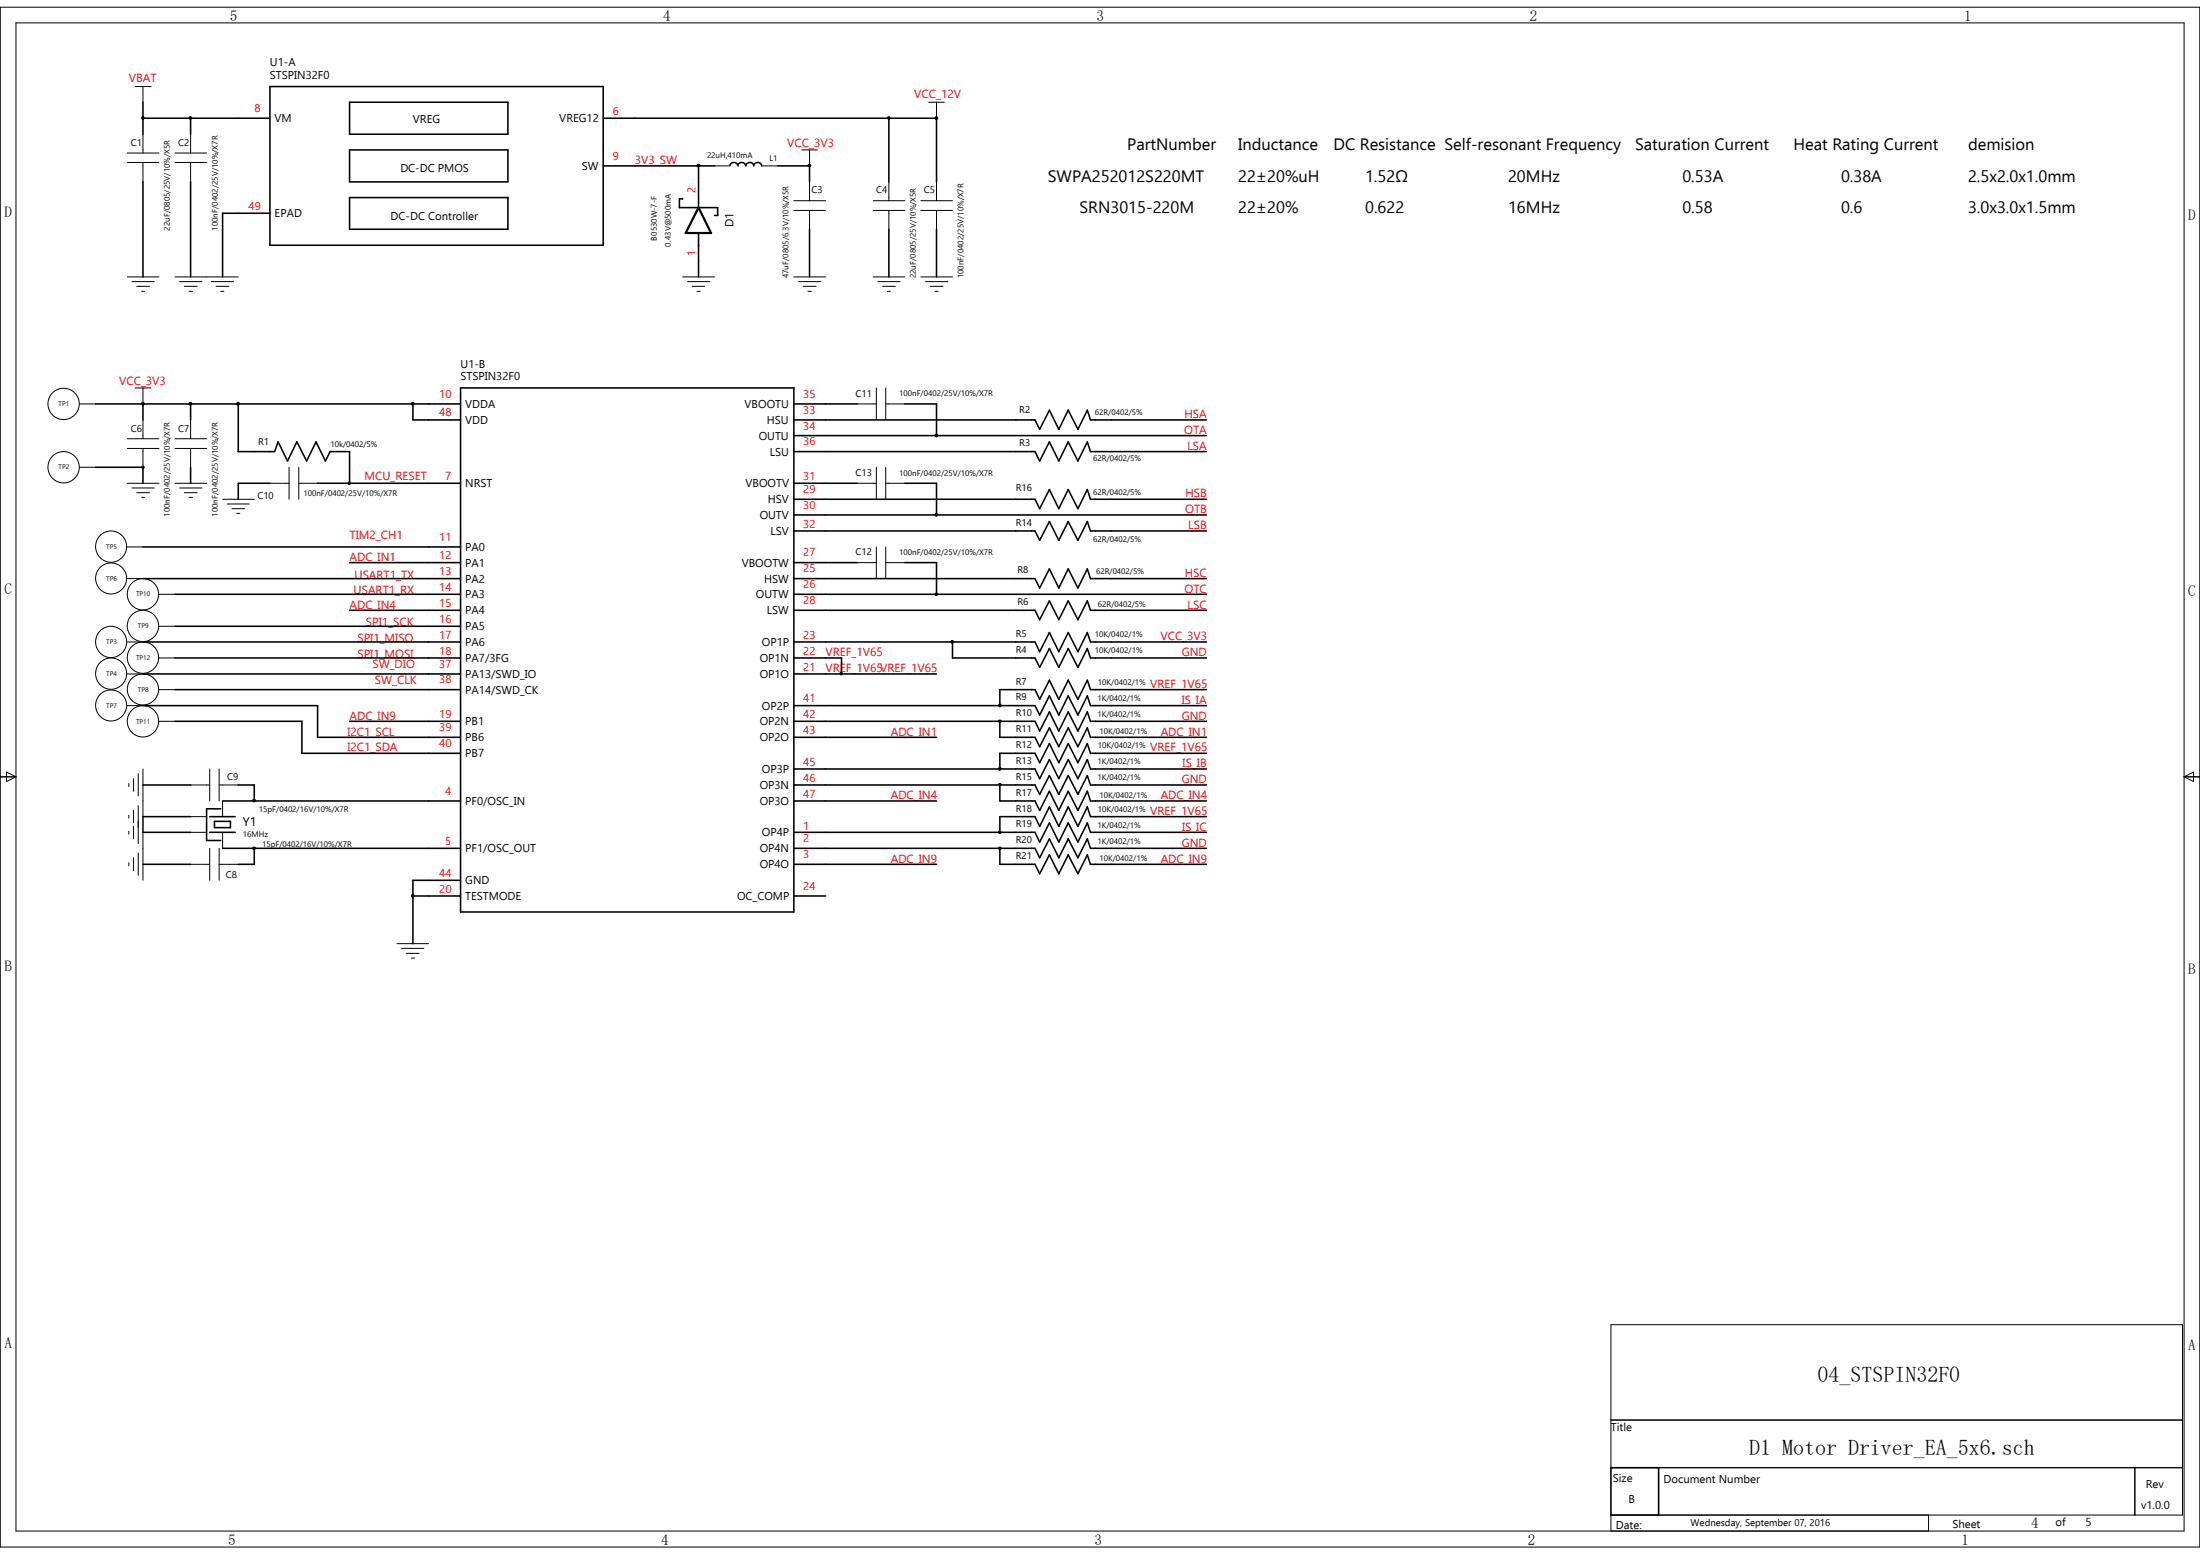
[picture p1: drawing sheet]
<svg xmlns="http://www.w3.org/2000/svg" width="297mm" height="210mm" viewBox="0 0 297 210" stroke-linecap="round" stroke-linejoin="round" font-family="sans-serif">
<g fill="none" stroke="#000" stroke-width=".21">
<path d="M19.3 16h17.1M19.3 13.8v4.3M25.7 16v2.1M36.4 11.7h45v21.4h-45zM47.2 13.8h21.4v4.3h-21.4zM81.4 16h45M120 16v8.6M126.4 16h.1M126.4 16v8.6M19.3 24.6v12.8M25.7 24.6v12.8M36.4 28.8h-6.3v8.6"/>
<path d="M47.2 20.2h21.4v4.4h-21.4zM47.2 26.7h21.4v4.2h-21.4zM81.4 22.4h15.1M91.7 26.9v1.1h5.2v1.1h-.4M92.2 26.8h-.5M94.3 22.4v4.3M94.3 26.8v1.2M94.3 31.5v5.9M98.5 22.3a.57 .57 0 0 1 .6-.4 .57 .57 0 0 1 .5 .5M99.6 22.3a.57 .57 0 0 1 .6-.4 .57 .57 0 0 1 .5 .5M100.7 22.3a.54 .54 0 0 1 .6-.4 .54 .54 0 0 1 .5 .5M101.8 22.3a.54 .54 0 0 1 .5-.4 .54 .54 0 0 1 .5 .5"/>
<path d="M105 22.4h4.3M109.3 22.4h.1M109.3 22.4v2.2M109.3 30.9v6.5M120 30.9v6.5M126.4 30.9v6.5M12.9 54.5h49.3M19.3 54.5h.1M19.3 54.5v2.2M25.7 54.5v2.2M32.2 54.5v6.5h4.9l.4-1.4 1.3 2.6 1.3-2.6 1.3 2.6 1.3-2.6 1.2 2.6 .7-1.2h2.6v4.2M55.7 54.5v2.2h6.5"/>
<path d="M62.2 52.4h45v70.7h-45zM107.2 54.5h8.5M107.2 56.7h32.5l.7 1.3 1.3-2.6 1.3 2.6 1.2-2.6 1.3 2.6 1.3-2.6 .4 1.3h15.7M107.2 58.8h55.7M122.2 54.5h4.2v4.3M12.9 63.1h6.4M19.3 63.1h.1M19.3 73.8h42.9M19.3 78.1h42.9M19.3 63.1v2.1M25.7 63.1v2.1M36.4 65.2h-4.2v2.2"/>
<path d="M42.9 65.2h19.3M47.2 75.9h15M107.2 61h32.5l.7 1.2 1.3-2.6 1.3 2.6 1.2-2.6 1.3 2.6 1.3-2.6 .4 1.4h15.7M107.2 65.2h8.5M107.2 75.9h8.5M107.2 78.1h32.5l.7 1.3 1.3-2.6 1.3 2.6 1.2-2.6 1.3 2.6 1.3-2.6 .4 1.3h15.7M107.2 67.4h32.5l.7 1.3 1.3-2.6 1.3 2.6 1.2-2.6 1.3 2.6 1.3-2.6 .4 1.3h15.7M107.2 69.5h55.7M107.2 71.7h32.5l.7 1.2 1.3-2.5 1.3 2.5 1.2-2.5 1.3 2.5 1.3-2.5 .4 1.3h15.7M122.2 65.2h4.2v4.3M122.2 75.9h4.2v4.3M19.3 86.7h42.9"/>
<path d="M19.3 91h42.9M19.3 95.2h23.6v4.3h19.3M23.6 80.2h38.6M23.6 84.5h38.6M23.6 88.8h38.6M23.6 97.4h17.2v4.3h21.4M23.6 93.1h38.6M47.2 82.4h15M47.2 97.4h15M107.2 80.2h55.7M107.2 82.4h32.5l.7 1.3 1.3-2.6 1.3 2.6 1.2-2.6 1.3 2.6 1.3-2.6 .4 1.3h15.7M107.2 86.7h32.5l.7 1.3 1.3-2.6 1.3 2.6 1.2-2.6 1.3 2.6 1.3-2.6 .4 1.3h15.7"/>
<path d="M107.2 88.8h6.4v2.2M107.2 97.4h32.5l.7 1.3 1.3-2.6 1.3 2.6 1.2-2.6 1.3 2.6 1.3-2.6 .4 1.3h15.7M107.2 91h19.2M107.2 99.5h19.2M107.2 95.2h32.5l.7 1.3 1.3-2.6 1.3 2.6 1.2-2.6 1.3 2.6 1.3-2.6 .4 1.3h15.7M128.6 86.7v2.1h11.1l.7 1.3 1.3-2.6 1.3 2.6 1.2-2.6 1.3 2.6 1.3-2.6 .4 1.3h15.7M135 97.4v2.1h4.7l.7 1.3 1.3-2.5 1.3 2.5 1.2-2.5 1.3 2.5 1.3-2.5 .4 1.2h15.7M162.9 93.1h-15.7l-.4-1.3-1.3 2.6-1.3-2.6-1.2 2.6-1.3-2.6-1.3 2.6-.7-1.3h-4.7v2.1M19.3 110.2h6.4M19.3 112.4h6.4M19.3 116.7h6.4M19.3 106h6.4"/>
<path d="M28.3 110.2h3.4M28.3 112.4h3.4M29 110.9h2.1v.8h-2.1zM29.8 109.2h-1.9v4.3h1.9M30.1 114.5h32.1M30.1 108.1h32.1M32.2 106h2.1v2.1M34.3 114.5v2.2h-2.1M62.2 118.8h-6.5v8.6M107.2 112.4h32.5l.7 1.3 1.3-2.6 1.3 2.6 1.2-2.6 1.3 2.6 1.3-2.6 .4 1.3h15.7M107.2 114.5h32.5l.7 1.3 1.3-2.6 1.3 2.6 1.2-2.6 1.3 2.6 1.3-2.6 .4 1.3h15.7M107.2 116.7h19.2"/>
<path d="M107.2 108.1h19.2M107.2 103.8h32.5l.7 1.3 1.3-2.6 1.3 2.6 1.2-2.6 1.3 2.6 1.3-2.6 .4 1.3h15.7M107.2 106h32.5l.7 1.2 1.3-2.5 1.3 2.5 1.2-2.5 1.3 2.5 1.3-2.5 .4 1.3h15.7M135 114.5v2.2h4.7l.7 1.2 1.3-2.5 1.3 2.5 1.2-2.5 1.3 2.5 1.3-2.5 .4 1.3h15.7M135 106v2.1h4.7l.7 1.3 1.3-2.6 1.3 2.6 1.2-2.6 1.3 2.6 1.3-2.6 .4 1.3h15.7M162.9 110.2h-15.7l-.4-1.3-1.3 2.6-1.3-2.6-1.2 2.6-1.3-2.6-1.3 2.6-.7-1.3h-4.7v2.2M162.9 101.7h-15.7l-.4-1.3-1.3 2.6-1.3-2.6-1.2 2.6-1.3-2.6-1.3 2.6-.7-1.3h-4.7v2.1M55.7 120.9h6.5M107.2 120.9h4.3M217.5 198.1h6.4v6.4h-6.4z"/>
</g>
<g fill="none" stroke="#000" stroke-width=".14">
<path d="M0 1h297v207.8h-297zM2.2 3.1h292.7v203.6h-292.7zM18.2 11.7h2.2M19.2 15.8h.2v.3h-.1h-.1zM19.3 11.7v2.1M19.3 18.1v2.6M25.6 15.8h.2v.3h-.1h-.1zM25.7 18.1v2.6M119.9 15.8h.2v.3h-.1h-.1zM125.4 13.8h2.1M126.3 15.8h.3v.3h-.2h-.1zM126.4 13.8v2.2"/>
<path d="M17.2 21.9h4.3M17.2 20.7h4.3M17.2 37.4h4.3M17.8 38h3M18.5 38.7h1.7M19.1 39.3h.4M19.3 21.9v2.7M23.6 21.9h4.3M23.6 20.7h4.3M23.6 37.4h8.6M24.3 38h3M24.9 38.7h1.7"/>
<path d="M25.5 39.3h.5M25.7 21.9v2.7M28.5 38h3M29.2 38.7h1.7M29.8 39.3h.4M92.2 37.4h4.3M92.8 38h3M93.5 38.7h1.7M94.1 39.3h.4M94.2 22.2h.2v.3h-.2zM96.5 22.4h2.1M102.9 22.4h2.1"/>
<path d="M107.2 28.4h4.3M107.2 27.1h4.3M107.2 37.4h4.3M107.8 38h3M108.2 20.2h2.2M108.5 38.7h1.7M109.1 39.3h.5M109.1 22.2h.3v.3h-.3zM109.3 20.2v2.2M109.3 24.6v2.5M109.3 28.4v2.5M117.9 28.4h4.3"/>
<path d="M117.9 27.1h4.3M117.9 37.4h4.3M118.5 38h3M119.2 38.7h1.7M119.8 39.3h.4M120 24.6v2.5M120 28.4v2.5M124.3 28.4h4.3M124.3 27.1h4.3M124.3 37.4h4.3M125 38h3M125.6 38.7h1.7"/>
<path d="M126.2 39.3h.5M126.4 24.6v2.5M126.4 28.4v2.5M10.7 54.5h2.2M17.2 59.2h4.3M18.2 52.4h2.2M19.2 54.4h.2v.2l-.1 .1-.1-.1zM19.3 52.4v2.1M19.3 56.7v2.5M23.6 59.2h4.3M25.6 54.4h.2v.2l-.1 .1-.1-.1zM25.7 56.7v2.5"/>
<path d="M32 54.4h.3v.2l-.2 .1-.1-.1zM55.6 54.4h.3v.2l-.2 .1-.1-.1zM115.7 54.5h2.6M118.3 52.4v4.3M119.6 52.4v4.3M119.6 54.5h2.6M126.3 58.6h.3v.3l-.2 .1-.1-.1zM10.7 63.1h2.2M17.2 60.5h4.3M17.2 65.2h4.3M17.2 73.8h2.1M17.2 78.1h2.1"/>
<path d="M17.8 65.9h3M18.5 66.5h1.7M19.1 67.1h.4M19.2 62.9h.2v.3h-.2zM19.3 60.5v2.6M23.6 60.5h4.3M23.6 65.2h4.3M24.3 65.9h3M24.9 66.5h1.7M25.5 67.1h.5M25.7 60.5v2.6M30.1 67.4h4.2"/>
<path d="M30.7 68h3M31.3 68.7h1.7M32 69.3h.4M36.4 65.2h2.6M39 63.1v4.3M40.3 63.1v4.3M40.3 65.2h2.6M47 65.1h.3v.3h-.3zM115.7 65.2h2.6M115.7 75.9h2.6M118.3 63.1v4.3M118.3 73.8v4.3"/>
<path d="M119.6 65.2h2.6M119.6 63.1v4.3M119.6 73.8v4.3M119.6 75.9h2.6M126.3 69.4h.3v.2l-.2 .1-.1-.1zM17.2 95.2h2.1M17.2 86.7h2.1M17.2 91h2.1M21.5 93.1h2.1M21.5 80.2h2.1M21.5 84.5h2.1M21.5 88.8h2.1"/>
<path d="M21.5 97.4h2.1M113.4 90.8h.3v.2h-.3zM126.3 80.1h.3v.2h-.3zM128.4 86.5h.3v.3h-.1h-.2zM134.9 97.2h.2v.3h-.2zM134.9 95.1h.2v.2l-.1 .1-.1-.1zM0 104.9h2.2M.9 104.2l1.3 .7-1.3 .6zM17.4 105.7v.5M17.4 110v.4M17.4 112.2v.4M17.4 116.5v.4"/>
<path d="M18 105.1v1.7M18 109.4v1.7M18 111.5v1.7M18 115.8v1.7M18.7 104.4v3M18.7 108.8v5.1M18.7 115.1v3.1M19.3 103.8v15M25.7 112.4h2.2M25.7 110.2h2.2M25.7 116.7h2.6M25.7 106h2.6"/>
<path d="M28.3 103.8v4.3M28.3 114.5v4.3M29.6 103.8v4.3M29.6 114.5v4.3M29.6 116.7h2.6M29.6 106h2.6M30.1 108.1v2.1M30.1 112.4v2.1M34.2 107.9h.2v.3h-.2zM34.2 114.4h.2v.2h-.2zM134.9 105.8h.2v.2h-.2zM134.9 103.6h.2v.3l-.1 .1-.1-.1z"/>
<path d="M134.9 114.4h.2v.2h-.2zM134.9 112.2h.2v.3h-.2zM294.9 104.9h2.1M294.9 104.9l1.3-.7v1.3zM53.6 127.4h4.3M54.2 128h3M54.9 128.7h1.7M55.5 129.3h.5M55.6 120.8h.3v.2l-.2 .1-.1-.1zM217.5 191.7h77.2M223.9 198.1v6.4M288.2 198.1v6.4"/>
<path d="M294.7 198.1h-77.2v-19.3h77.2v25.7h-77.2v2.2M260.4 204.5v2.2"/>
<circle cx="8.6" cy="54.5" r="2.12"/>
<circle cx="8.6" cy="63.1" r="2.12"/>
<circle cx="15" cy="73.8" r="2.11"/>
<circle cx="15" cy="78.1" r="2.1"/>
<circle cx="15" cy="90.9" r="2.11"/>
<circle cx="15" cy="86.7" r="2.11"/>
<circle cx="15" cy="95.2" r="2.1"/>
<circle cx="19.3" cy="80.2" r="2.12"/>
<circle cx="19.3" cy="97.4" r="2.12"/>
<circle cx="19.3" cy="84.5" r="2.12"/>
<circle cx="19.3" cy="88.8" r="2.12"/>
<circle cx="19.3" cy="93.1" r="2.11"/>
</g>
<path d="M94.3 28l1.7 3.5h-3.4z" fill="none" stroke="#000" stroke-width=".3"/>
<g fill="#000">
<path d="M19.2 15.8h.2v.3h-.1h-.1z" fill-rule="evenodd"/>
<path d="M25.6 15.8h.2v.3h-.1h-.1z" fill-rule="evenodd"/>
<path d="M119.9 15.8h.2v.3h-.1h-.1z" fill-rule="evenodd"/>
<path d="M126.3 15.8h.3v.3h-.2h-.1z" fill-rule="evenodd"/>
<path d="M94.2 22.2h.2v.3h-.2z" fill-rule="evenodd"/>
<path d="M109.1 22.2h.3v.3h-.3z" fill-rule="evenodd"/>
<path d="M19.2 54.4h.2v.2l-.1 .1-.1-.1z" fill-rule="evenodd"/>
<path d="M19.2 54.4h.2v.2l-.1 .1-.1-.1z" fill-rule="evenodd"/>
<path d="M25.6 54.4h.2v.2l-.1 .1-.1-.1z" fill-rule="evenodd"/>
<path d="M32 54.4h.3v.2l-.2 .1-.1-.1z" fill-rule="evenodd"/>
<path d="M55.6 54.4h.3v.2l-.2 .1-.1-.1z" fill-rule="evenodd"/>
<path d="M126.3 58.6h.3v.3l-.2 .1-.1-.1z" fill-rule="evenodd"/>
<path d="M19.2 62.9h.2v.3h-.2z" fill-rule="evenodd"/>
<path d="M47 65.1h.3v.3h-.3z" fill-rule="evenodd"/>
<path d="M126.3 69.4h.3v.2l-.2 .1-.1-.1z" fill-rule="evenodd"/>
<path d="M113.4 90.8h.3v.2h-.3z" fill-rule="evenodd"/>
<path d="M126.3 80.1h.3v.2h-.3z" fill-rule="evenodd"/>
<path d="M128.4 86.5h.3v.3h-.1h-.2z" fill-rule="evenodd"/>
<path d="M134.9 97.2h.2v.3h-.2z" fill-rule="evenodd"/>
<path d="M134.9 95.1h.2v.2l-.1 .1-.1-.1z" fill-rule="evenodd"/>
<path d="M34.2 107.9h.2v.3h-.2z" fill-rule="evenodd"/>
<path d="M34.2 114.4h.2v.2h-.2z" fill-rule="evenodd"/>
<path d="M134.9 105.8h.2v.2h-.2z" fill-rule="evenodd"/>
<path d="M134.9 103.6h.2v.3l-.1 .1-.1-.1z" fill-rule="evenodd"/>
<path d="M134.9 114.4h.2v.2h-.2z" fill-rule="evenodd"/>
<path d="M134.9 112.2h.2v.3h-.2z" fill-rule="evenodd"/>
<path d="M55.6 120.8h.3v.2l-.2 .1-.1-.1z" fill-rule="evenodd"/>
</g>
<g font-size="3">
<text x="245.4" y="186.5">04_STSPIN32F0</text>
<text x="236.2" y="196.4">D1 Motor Driver_EA_5x6.sch</text>
</g>
<g font-size="2.2">
<text x="152.2" y="20.2">PartNumber</text>
<text x="167.2" y="20.2">Inductance</text>
<text x="180" y="20.2">DC Resistance Self-resonant Frequency</text>
<text x="220.8" y="20.2">Saturation Current</text>
<text x="242.2" y="20.2">Heat Rating Current</text>
<text x="265.7" y="20.2">demision</text>
<text x="141.5" y="24.6">SWPA252012S220MT</text>
<text x="145.8" y="28.8">SRN3015-220M</text>
<text x="167.2" y="24.6">22±20%uH</text>
<text x="167.2" y="28.8">22±20%</text>
<text x="184.3" y="24.6">1.52Ω</text>
<text x="184.3" y="28.8">0.622</text>
<text x="203.6" y="24.6">20MHz</text>
<text x="203.6" y="28.8">16MHz</text>
<text x="227.2" y="24.6">0.53A</text>
<text x="227.2" y="28.8">0.58</text>
<text x="248.6" y="24.6">0.38A</text>
<text x="248.6" y="28.8">0.6</text>
<text x="265.7" y="28.8">3.0x3.0x1.5mm</text>
<text x="265.7" y="24.6">2.5x2.0x1.0mm</text>
</g>
<g font-size="2">
<text x="31" y="2.9">5</text>
<text x="89.5" y="2.9">4</text>
<text x="148" y="2.9">3</text>
<text x="206.5" y="2.9">2</text>
<text x="265.2" y="2.9">1</text>
<text x=".6" y="29.3">D</text>
<text x="295.4" y="29.6">D</text>
<text x=".6" y="80.2">C</text>
<text x="295.4" y="80.4">C</text>
<text x=".6" y="131">B</text>
<text x="295.4" y="131.4">B</text>
<text x=".6" y="182">A</text>
<text x="295.4" y="182.2">A</text>
<text x="30.8" y="208.6">5</text>
<text x="89.3" y="208.6">4</text>
<text x="147.8" y="208.6">3</text>
<text x="206.3" y="208.6">2</text>
<text x="264.8" y="208.6">1</text>
<text x="274.2" y="206.2">4</text>
</g>
<text font-size="1.7" x="32.8" y="111.5">Y1</text>
<g font-size="1.6" fill="#f00">
<text x="17.4" y="11">VBAT</text>
<text x="123.4" y="13.2">VCC_12V</text>
<text x="85.7" y="22.2">3V3_SW</text>
<text x="106.3" y="19.8">VCC_3V3</text>
<text x="16.1" y="51.9">VCC_3V3</text>
<text x="159.9" y="58.6">OTA</text>
<text x="159.9" y="56.5">HSA</text>
<text x="49.2" y="64.8">MCU_RESET</text>
<text x="160.3" y="60.7">LSA</text>
<text x="160" y="69.3">OTB</text>
<text x="160.1" y="67.1">HSB</text>
<text x="160.4" y="71.5">LSB</text>
<text x="47.2" y="72.8">TIM2_CH1</text>
<text x="47.2" y="75.7">ADC_IN1</text>
<text x="160" y="77.9">HSC</text>
<text x="47.2" y="82.2">ADC_IN4</text>
<text x="47.7" y="80.2">USART1_RX</text>
<text x="47.9" y="78.1">USART1_TX</text>
<text x="159.9" y="80.1">OTC</text>
<text x="160.4" y="82.2">LSC</text>
<text x="48.3" y="88.8">SPI1_MOSI</text>
<text x="48.3" y="86.7">SPI1_MISO</text>
<text x="49.4" y="84.5">SPI1_SCK</text>
<text x="111.5" y="88.6">VREF_1V65</text>
<text x="156.7" y="86.4">VCC_3V3</text>
<text x="159.6" y="88.6">GND</text>
<text x="50.3" y="90.2">SW_DIO</text>
<text x="50.6" y="92.3">SW_CLK</text>
<text x="111.5" y="90.7">VREF_1V65VREF_1V65</text>
<text x="155.3" y="92.9">VREF_1V65</text>
<text x="159.6" y="95">IS_IA</text>
<text x="46.9" y="101.4">I2C1_SDA</text>
<text x="46.9" y="99.3">I2C1_SCL</text>
<text x="47.2" y="97.2">ADC_IN9</text>
<text x="120.3" y="99.3">ADC_IN1</text>
<text x="155.3" y="101.4">VREF_1V65</text>
<text x="156.7" y="99.3">ADC_IN1</text>
<text x="159.6" y="97.2">GND</text>
<text x="120.3" y="107.9">ADC_IN4</text>
<text x="156.7" y="107.9">ADC_IN4</text>
<text x="159.6" y="105.7">GND</text>
<text x="159.7" y="103.6">IS_IB</text>
<text x="155.3" y="110">VREF_1V65</text>
<text x="159.6" y="112.2">IS_IC</text>
<text x="120.3" y="116.5">ADC_IN9</text>
<text x="156.7" y="116.5">ADC_IN9</text>
<text x="159.6" y="114.3">GND</text>
</g>
<text font-size="1.6" x="99.1" y="30.7" transform="rotate(-90 99.1 30.7)">D1</text>
<g font-size="1.5">
<text x="36.4" y="8.9">U1-A</text>
<text x="36.4" y="10.6">STSPIN32F0</text>
<text x="37.1" y="16.5">VM</text>
<text x="55.7" y="16.6">VREG</text>
<text x="75.5" y="16.5">VREG12</text>
<text x="54.1" y="23.2">DC-DC PMOS</text>
<text x="78.6" y="22.9">SW</text>
<text x="37.1" y="29.3">EPAD</text>
<text x="52.7" y="29.7">DC-DC Controller</text>
<text x="62.2" y="49.6">U1-B</text>
<text x="62.2" y="51.4">STSPIN32F0</text>
<text x="62.8" y="57.2">VDD</text>
<text x="62.8" y="55.1">VDDA</text>
<text x="100.5" y="55.1">VBOOTU</text>
<text x="102.4" y="59.4">OUTU</text>
<text x="103.5" y="57.2">HSU</text>
<text x="62.8" y="65.8">NRST</text>
<text x="100.7" y="65.8">VBOOTV</text>
<text x="103.9" y="61.5">LSU</text>
<text x="102.6" y="70.1">OUTV</text>
<text x="103.7" y="67.9">HSV</text>
<text x="62.8" y="74.4">PA0</text>
<text x="62.8" y="76.5">PA1</text>
<text x="100.2" y="76.5">VBOOTW</text>
<text x="104.1" y="72.2">LSV</text>
<text x="62.8" y="78.7">PA2</text>
<text x="62.8" y="80.8">PA3</text>
<text x="62.8" y="82.9">PA4</text>
<text x="102.1" y="80.8">OUTW</text>
<text x="103.2" y="78.7">HSW</text>
<text x="103.5" y="82.9">LSW</text>
<text x="62.8" y="85.1">PA5</text>
<text x="62.8" y="87.2">PA6</text>
<text x="62.8" y="89.4">PA7/3FG</text>
<text x="102.6" y="89.4">OP1N</text>
<text x="102.9" y="87.2">OP1P</text>
<text x="62.8" y="91.5">PA13/SWD_IO</text>
<text x="62.8" y="93.6">PA14/SWD_CK</text>
<text x="102.6" y="91.5">OP1O</text>
<text x="102.9" y="95.8">OP2P</text>
<text x="62.8" y="97.9">PB1</text>
<text x="62.8" y="100.1">PB6</text>
<text x="102.6" y="97.9">OP2N</text>
<text x="102.6" y="100.1">OP2O</text>
<text x="62.8" y="102.2">PB7</text>
<text x="102.6" y="106.5">OP3N</text>
<text x="102.9" y="104.4">OP3P</text>
<text x="62.8" y="108.7">PF0/OSC_IN</text>
<text x="102.6" y="108.7">OP3O</text>
<text x="102.9" y="112.9">OP4P</text>
<text x="62.8" y="119.4">GND</text>
<text x="62.8" y="115.1">PF1/OSC_OUT</text>
<text x="102.6" y="115.1">OP4N</text>
<text x="102.6" y="117.2">OP4O</text>
<text x="62.8" y="121.5">TESTMODE</text>
<text x="99.5" y="121.5">OC_COMP</text>
<text x="217.5" y="193.2">Title</text>
<text x="217.8" y="200">Size</text>
<text x="219.9" y="202.8">B</text>
<text x="224.6" y="200.2">Document Number</text>
<text x="289.1" y="203.7">v1.0.0</text>
<text x="289.7" y="200.9">Rev</text>
<text x="218.2" y="206.5">Date:</text>
<text x="263.6" y="206.2">Sheet</text>
<text x="277.5" y="206">of</text>
<text x="281.6" y="206">5</text>
</g>
<g font-size="1.5" fill="#f00">
<text x="34.4" y="15.1">8</text>
<text x="82.8" y="15.5">6</text>
<text x="82.8" y="21.5">9</text>
<text x="33.6" y="28.4">49</text>
<text x="93.9" y="26" transform="rotate(-90 93.9 26)">2</text>
<text x="93.9" y="34.5" transform="rotate(-90 93.9 34.5)">1</text>
<text x="59.3" y="53.7">10</text>
<text x="108.5" y="53.7">35</text>
<text x="59.3" y="56.2">48</text>
<text x="108.5" y="55.8">33</text>
<text x="108.5" y="58">34</text>
<text x="60.1" y="64.8">7</text>
<text x="108.5" y="64.8">31</text>
<text x="108.5" y="60.1">36</text>
<text x="108.5" y="66.5">29</text>
<text x="108.5" y="68.7">30</text>
<text x="108.5" y="71.2">32</text>
<text x="59.3" y="73">11</text>
<text x="59.3" y="75.5">12</text>
<text x="59.3" y="77.7">13</text>
<text x="108.5" y="77.3">25</text>
<text x="108.5" y="75.1">27</text>
<text x="59.3" y="79.8">14</text>
<text x="59.3" y="82">15</text>
<text x="108.5" y="79.4">26</text>
<text x="108.5" y="81.5">28</text>
<text x="59.3" y="84.1">16</text>
<text x="59.3" y="86.2">17</text>
<text x="59.3" y="88.4">18</text>
<text x="108.5" y="88.4">22</text>
<text x="108.5" y="86.2">23</text>
<text x="59.3" y="90.1">37</text>
<text x="59.3" y="92.2">38</text>
<text x="108.5" y="90.5">21</text>
<text x="108.5" y="94.8">41</text>
<text x="59.3" y="96.9">19</text>
<text x="59.3" y="98.7">39</text>
<text x="59.3" y="100.8">40</text>
<text x="108.5" y="96.9">42</text>
<text x="108.5" y="99.1">43</text>
<text x="60.1" y="107.3">4</text>
<text x="108.5" y="103.4">45</text>
<text x="108.5" y="105.5">46</text>
<text x="108.5" y="107.7">47</text>
<text x="108.5" y="112">1</text>
<text x="108.5" y="113.7">2</text>
<text x="59.3" y="118.4">44</text>
<text x="60.1" y="114.1">5</text>
<text x="108.5" y="115.8">3</text>
<text x="59.3" y="120.5">20</text>
<text x="108.5" y="120.1">24</text>
</g>
<g font-size="1.3">
<text x="17.6" y="19.7">C1</text>
<text x="24" y="19.7">C2</text>
<text x="109.6" y="26.1">C3</text>
<text x="118.3" y="26.1">C4</text>
<text x="124.8" y="26.1">C5</text>
<text x="115.5" y="53.6">C11</text>
<text x="17.6" y="58.3">C6</text>
<text x="24" y="58.3">C7</text>
<text x="137.6" y="55.8">R2</text>
<text x="34.8" y="60">R1</text>
<text x="115.5" y="64.3">C13</text>
<text x="137.6" y="60.2">R3</text>
<text x="34.8" y="67.4">C10</text>
<text x="137.2" y="66.3">R16</text>
<text x="137.2" y="71">R14</text>
<text x="115.5" y="74.9">C12</text>
<text x="137.4" y="77.4">R8</text>
<text x="137.4" y="81.7">R6</text>
<text x="137.2" y="86">R5</text>
<text x="137.2" y="88.1">R4</text>
<text x="137.2" y="94.5">R9</text>
<text x="137.2" y="92.4">R7</text>
<text x="137.2" y="96.7">R10</text>
<text x="137.2" y="98.8">R11</text>
<text x="137.2" y="101">R12</text>
<text x="30.7" y="105.3">C9</text>
<text x="137.2" y="103.1">R13</text>
<text x="137.2" y="105.2">R15</text>
<text x="137.2" y="107.4">R17</text>
<text x="137.2" y="111.7">R19</text>
<text x="137.2" y="113.8">R20</text>
<text x="137.2" y="109.6">R18</text>
<text x="30.5" y="118.6">C8</text>
<text x="137.2" y="116">R21</text>
<text x="228.3" y="206">Wednesday, September 07, 2016</text>
</g>
<g font-size="1.1">
<text x="95.5" y="21.4">22uH,410mA</text>
<text x="103.9" y="21.8">L1</text>
<text x="22.9" y="31.2" transform="rotate(-90 22.9 31.2)">22uF/0805/25V/10%/X5R</text>
<text x="29.4" y="31.2" transform="rotate(-90 29.4 31.2)">100nF/0402/25V/10%/X7R</text>
<text x="88.7" y="32.5" transform="rotate(-90 88.7 32.5)">B0530W-7-F</text>
<text x="90.6" y="33.3" transform="rotate(-90 90.6 33.3)">0.43V@500mA</text>
<text x="106.5" y="37.6" transform="rotate(-90 106.5 37.6)">47uF/0805/6.3V/10%/X5R</text>
<text x="123.7" y="37.6" transform="rotate(-90 123.7 37.6)">22uF/0805/25V/10%/X5R</text>
<text x="130.1" y="37.6" transform="rotate(-90 130.1 37.6)">100nF/0402/25V/10%/X7R</text>
<text x="121.4" y="53.5">100nF/0402/25V/10%/X7R</text>
<text x="147.8" y="56">62R/0402/5%</text>
<text x="44.6" y="60.3">10k/0402/5%</text>
<text x="121.4" y="64.3">100nF/0402/25V/10%/X7R</text>
<text x="147.6" y="62.2">62R/0402/5%</text>
<text x="22.9" y="69.8" transform="rotate(-90 22.9 69.8)">100nF/0402/25V/10%/X7R</text>
<text x="29.4" y="69.8" transform="rotate(-90 29.4 69.8)">100nF/0402/25V/10%/X7R</text>
<text x="41" y="67">100nF/0402/25V/10%/X7R</text>
<text x="147.6" y="66.8">62R/0402/5%</text>
<text x="121.4" y="75">100nF/0402/25V/10%/X7R</text>
<text x="147.6" y="73.2">62R/0402/5%</text>
<text x="148" y="77.5">62R/0402/5%</text>
<text x="148.2" y="82">62R/0402/5%</text>
<text x="147.8" y="86">10K/0402/1%</text>
<text x="147.8" y="88.1">10K/0402/1%</text>
<text x="148.2" y="94.6">1K/0402/1%</text>
<text x="148.2" y="92.5">10K/0402/1%</text>
<text x="148.2" y="96.7">1K/0402/1%</text>
<text x="148.2" y="101">10K/0402/1%</text>
<text x="148.5" y="99.1">10K/0402/1%</text>
<text x="148.2" y="103.2">1K/0402/1%</text>
<text x="148.2" y="105.3">1K/0402/1%</text>
<text x="148.5" y="107.7">10K/0402/1%</text>
<text x="32.8" y="113">16MHz</text>
<text x="35" y="109.6">15pF/0402/16V/10%/X7R</text>
<text x="148.2" y="111.7">1K/0402/1%</text>
<text x="148.2" y="113.9">1K/0402/1%</text>
<text x="148.2" y="109.6">10K/0402/1%</text>
<text x="35.4" y="114.3">15pF/0402/16V/10%/X7R</text>
<text x="148.5" y="116.2">10K/0402/1%</text>
</g>
<g font-size=".9">
<text x="7.9" y="54.8">TP1</text>
<text x="7.9" y="63.4">TP2</text>
<text x="14.3" y="74.1">TP5</text>
<text x="14.3" y="78.4">TP6</text>
<text x="18.4" y="80.5">TP10</text>
<text x="14.3" y="87">TP3</text>
<text x="18.4" y="89.1">TP12</text>
<text x="18.6" y="84.8">TP9</text>
<text x="14.3" y="95.5">TP7</text>
<text x="14.3" y="91.3">TP4</text>
<text x="18.6" y="93.4">TP8</text>
<text x="18.4" y="97.7">TP11</text>
</g>
</svg>
